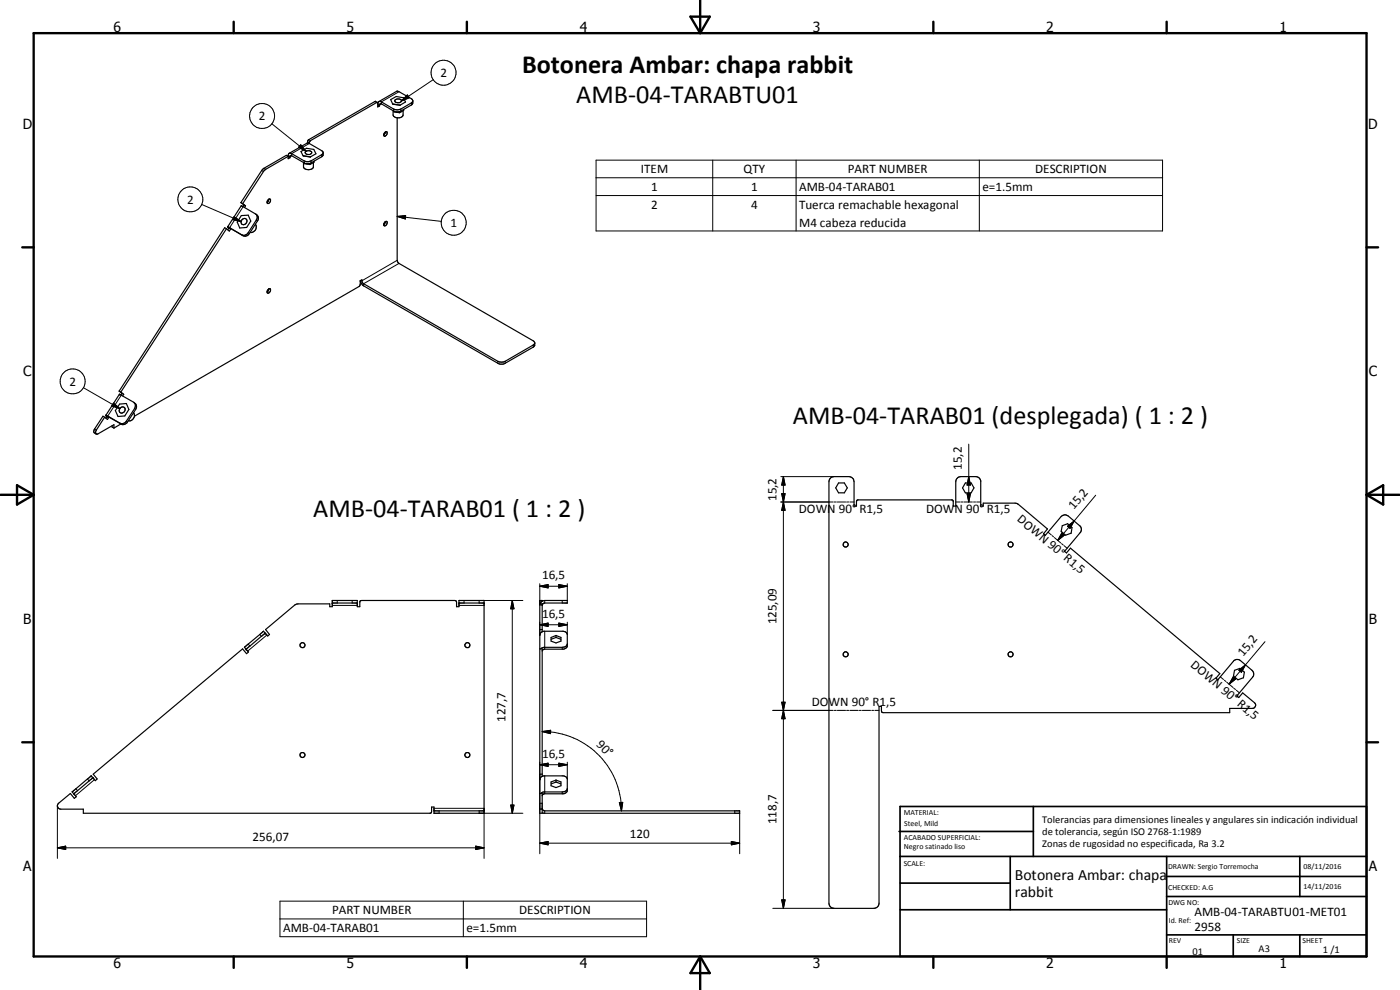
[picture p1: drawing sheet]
<svg xmlns="http://www.w3.org/2000/svg" width="420mm" height="297mm" viewBox="0 0 420 297" stroke-linecap="round" stroke-linejoin="round" font-family="sans-serif">
<g fill="none" stroke="#000" stroke-width=".35">
<path d="M113.3 30.7l-.8-.2-19.8 11.4-.3 .3-.1 .7M113.3 30.8l-20.1 11.4-.4 .9M113.3 30.8l.1 1.3 .5-.3M113.4 31.5l.5 .3M113.7 30.5l-.3 .7M113.9 31.8l.1-.6h.5l3.6 2.1M115.4 39.8l.3-.3a.51 .51 0 0 1 .5 .4 .51 .51 0 0 1-.2 .6l-.4 .4a.55 .55 0 0 1-.5-.5 .55 .55 0 0 1 .3-.6zM115.7 39.6l-.6 .9M117.8 31.2l-.5-1.3 1.6-.9 2.2 .3 .6 1.3-1.6 .9M117.8 31.2l2.3 .3M118 33.2l.1 1.6 1.1 .5M118.1 33.3l.2 .3"/>
<path d="M118.3 33.6l1.6 .2M118.3 33.4v.2M118.5 30.1a1.22 1.22 0 0 1 2 .2 1.13 1.13 0 0 1-2-.1zM119.2 35.3v42.8l.3 .7 40.6 23.5 .4 .4v1l-.4 .4-8.5 4.9-.8 .3-1.1-.2-40.6-23.3-.7-.8-.3-.8M119.9 33.5v.3M121 33.2v1.3a1.42 1.42 0 0 1-1.8 .8M121.1 32.8v.3l-1.2 .7M123.9 30.3l-.4-.7-4.3-2.3-5.5 3.2M123.9 30.3l-.4 .6-3.2 1.8-1.1 .3-1.1-.3-3.6-2.1-.8-.1M123.9 30.3l-.3 1.1-3.3 1.9-.8 .3-1.4-.3M80.4 60l.4-.3 .4 .2a.91 .91 0 0 1-.9 1.1l-.1-.5zM80.7 59.8l-.2 .5-.3 .4"/>
<path d="M86.5 47l.5 .3M86.8 46l-.3 .5v1.1l.5-.3M87 47.3l.1-.5 .3-.1 3.9 2.2M91 46.7l-.7-1.2 1.7-1 2.2 .3 .6 1.3-1.6 1M91 46.7l2.2 .4M91.1 48.8v1.4a1.89 1.89 0 0 0 3 0v-1.4M91.2 48.9l.1 .2M91.3 49.1l1.7 .3M91.3 48.9v.2M91.9 45.4a1.08 1.08 0 0 1 1.6 .5 1.11 1.11 0 0 1-1.9-.3zM92.8 43.1l-.7-.1-5.3 3M92.8 43.1l3.9 2.2 .3 .3v1l-3.9 2.4-1.1 .1-.7-.2"/>
<path d="M93 49v.4M94.3 48.3v.3l-1.3 .8M97 46l-3.6 2.3a2.18 2.18 0 0 1-2.1 0l-3.8-2.2-.7-.1M68 68.6l-31.7 49M68 68.6l-.6-.3-31.6 49M68 68.6l.8 .7 .4-.6M68.4 68.1l.3 .3M68.7 68.4l-.3 .6M68.7 68.4l.5 .3M69 68.5l.2 .2M69 68.5h.1M72.3 60.8l6.7-10.2 6.9-4 .6 .3-7.3 4.4-6.4 9.8"/>
<path d="M72.3 60.8l.9 .7M72.3 60.8l.5 .3M72.4 61.8l4.6 2.7a1.39 1.39 0 0 1-.1 1.5l-2.6 4.1-.9 .5-.8-.1-4.3-2.4zM72.4 64.7l2.1-.1 .8 1.7-1.3 1.9-2 .2-.8-1.8zM72.6 65.9l.2-.2a.79 .79 0 0 1 1.3 .3 .95 .95 0 0 1-.5 1.3 .95 .95 0 0 1-1.3-.5zM72.8 61.1l.9 .7M73.2 61.5l-.4 .5M73.2 61.5l.5 .3M73.7 61.8l-.3 .5M76.7 67.3a1.59 1.59 0 0 1-.1 1.7 1.59 1.59 0 0 1-1.6 .7M76.8 64.3a1.35 1.35 0 0 1 .4 2l-2.4 3.8-1.1 .8-.7-.2-4-2.2M115.7 66.5l-.6 .9"/>
<path d="M115.7 66.5l.2-.1a.66 .66 0 0 1 .2 .9 .66 .66 0 0 1-.9 .3l-.1-.2M80.4 86.9l.4-.3a.74 .74 0 0 1 .4 .9 .74 .74 0 0 1-.8 .5l-.2-.2zM80.7 86.7l-.2 .5-.3 .4M35.8 117.3l.8 .7M35.8 117.3l.5 .3M36.2 118.5l-.4-.2-4 6.3M36.2 118.5l3.9 2.2 .5 .6-.2 1.3-2.5 3.8-.6 .6-1 .1-4.5-2.5M36.3 117.6l.8 .7M36.6 118l-.3 .5M36.6 118l.5 .3M37.1 118.3l-.3 .5M160.5 103.1l-8.9 5.3a2.42 2.42 0 0 1-2.2 0l-40.3-23.3-.4-.5-.1-.7-.5 .3v1.1l-.4 .7-67.4 38.9"/>
<path d="M31.4 125.2l-2.5 3.8a.7 .7 0 0 0-.2 .7 .7 .7 0 0 0 .5 .6l5-2.9v1M31.4 125.2l-.5-.3-2.6 4-.1 .8 .7 .5M31.4 125.2l.8 .7 .5-.7M31.8 124.6l.3 .3M31.8 124.6h.1M32.1 124.9l-.3 .6M32.1 124.9l.6 .3M33.6 127.7v.4l.6 .3M35.9 121.2l2-.1 .8 1.8-1.2 1.9-2.1 .2-.8-1.8zM36.1 122.4a.88 .88 0 0 1 1.5 .2 .88 .88 0 0 1-.8 1.3 .7 .7 0 0 1-.8-.1 .7 .7 0 0 1-.2-.8zM36.3 127.2l-2.1 1.2M40.1 123.8a1.62 1.62 0 0 1 0 1.7 1.62 1.62 0 0 1-1.6 .8"/>
<path d="M40.2 120.8a1.36 1.36 0 0 1 .5 2.1l-2.6 4-.7 .4-.8 .1-4.2-2.4 .3 .2M249 143.7l.5-.4 .8-.3h4.5a1.6 1.6 0 0 1 1.5 1.5v7.3h.7v-1.3l.4-.5h28.3l.4 .3v1.5h.7v-7.3l.3-.8 .4-.4 .9-.3h4.7l.8 .5 .4 .7v7.6h.8v-.8h10l9.3 7.7-1.2 1.4 .5 .5 4.8-5.6 1-.5 1.1 .3 3.4 2.9a1.39 1.39 0 0 1 .2 2.1l-4.7 5.6 .6 .5 1.2-1.4 44.8 37.6-1.2 1.4 .6 .5 4.9-5.8 .5-.3 1.1 .1 3.7 3.1a1.49 1.49 0 0 1 .2 2.1l-4.7 5.6 .6 .5 1.1-1.4 3.6 2.9a.98 .98 0 0 1 .3 1.1 .98 .98 0 0 1-1 .7h-6.7v1.2h-104.1l-.4-.3-.1-1.5h-.7v59.3l-.7 1-.8 .2h-12l-.8-.2-.5-.4-.2-.9v-126.5zM251.7 144.9h1.7l.9 1.5-.9 1.5h-1.7l-.9-1.5zM289.7 144.9h1.8l.8 1.5-.8 1.5h-1.8l-.8-1.5zM318.8 157.7l1.6-.6 1.3 1.2-.2 1.7-1.7 .6-1.3-1.2zM73.9 194.8l.7 .8-.6 .5-1.2-1.4-44.8 37.6 1.2 1.4-.6 .5-.7-.8M79.1 189.4h.1M79.1 189.4l-5.7 4.8 .5 .6M79.1 189.4l.5 .6M79.6 190h.1M79.6 190l-5.7 4.8M79.6 190l.7 .8 .6-.4-1.2-1.5 8.8-7.4 .9-.3h9.6v.8h.7v-1.8h7.5v1.8h.8v-1.5l.5-.3h28l.5 .3v1.5h.7v-1.8h7.6v63.8h-15.1v-1.9h-.7v1.4l-.3 .5h-104.2v-1.2h-6.8a1.01 1.01 0 0 1-.9-.7 1.01 1.01 0 0 1 .3-1.1l3.5-2.9 1.2 1.4 .6-.4-.7-.9"/>
<path d="M99.7 180.9h7.5M137.7 180.9h7.6M162 181.2h.7v8.3M162 194.7h.7v38.2M162 188.9h.7M162 190.3l.4-.6 .8-.3h5.8l.8 .3 .5 .7v3.4l-.3 .6-1 .4h-5.5l-.5 .1-.3 .5M162.7 180.4v-.2h-.7v63.8h.7v-5.9h-.7M162.7 180.4l.8-.2h6.8v.7h-6.8l-.4 .1-.4 .7M162.7 180.4l-.6 .8M165.4 191.3l1.5-.6 1.4 .6v1.1l-1.4 .5-1.5-.5zM166.9 190.7v.6M166.9 191.3l1.4 .5"/>
<path d="M166.9 191.3l-1.5 .5M170.3 193.3l-.3 .5-.7 .3-6.1 .1-.9 .5M370.5 201.1l1.6-.6 1.4 1.2-.3 1.7-1.7 .6-1.3-1.2zM27.9 233.4l-.5-.6-1.2 .9-4.5 3.9 .5 .6M27.9 233.4l-5.7 4.8M162 233.7l.4-.6 .8-.3h5.8l.8 .2 .5 .7v3.5l-.5 .7-.8 .3h-5.7l-.6 .6M162 232.3h.7M165.4 234.6l1.5-.5 1.4 .5v1.2l-1.4 .5-1.5-.5zM166.9 234.1v.6M166.9 234.7l1.4 .5M166.9 234.7l-1.5 .5M170.3 236.6l-.3 .6-.7 .3-6.1 .1-.9 .5"/>
<path d="M130.2 243.3h15.1M162 242.8h.7M162.7 242.5l.3 .6 .5 .2h58.5v.7h-58.8l-.5-.2"/>
<circle cx="253.8" cy="163.4" r=".76"/>
<circle cx="303.3" cy="163.4" r=".76"/>
<circle cx="90.8" cy="193.6" r=".75"/>
<circle cx="140.3" cy="193.6" r=".77"/>
<circle cx="253.8" cy="196.3" r=".77"/>
<circle cx="303.3" cy="196.3" r=".76"/>
<circle cx="90.8" cy="226.5" r=".75"/>
<circle cx="140.3" cy="226.5" r=".77"/>
</g>
<g fill="none" stroke="#000" stroke-width=".3">
<path d="M81.6 37.1l10.3 8.3M112.5 30.5l.5 .3M118.1 32.7v.6M119.7 27.5l-5.2 3.1v.6l-.6 .3-.5-.3M120.3 32.7v.6M122.2 28.5l.6 .8-2.3 1zM123.5 30.9v.6M130 23.9l-9.5 6.4M78.5 51.2l.6 .3M79.2 50.5l.5 .3M90.2 43.4l1.7 2-2.3-1.2zM91.3 48.3v.6"/>
<path d="M92.3 42.5l.5 .3M92.7 41.9l.5 .3M92.8 43.1l-5.3 3v.6l-.5 .3-.5-.3M93.4 48.3v.6M96.6 46.4v.6M178.9 48h170v21.3h-170zM178.9 53.3h170M178.9 58.7h170M213.9 48v21.3M238.9 48v21.3M293.9 48v21.3M60.5 61.3l11.8 5.2"/>
<path d="M68.5 68.2l.6 .3M70.3 65l2 1.5-2.4-.6zM72.6 70.5l.4 .2M73 62l-4.1 6.3 .3 .3M74.5 69.8l.3 .3M76.9 66l.3 .3M119.2 64.9l2.5-.2v1zM119.2 78.1l-10.6 6.1-.2-.1M119.2 64.9l13.2 1.5M119.7 79l-10.6 6.1v.7M25 116.3l11 6.3M36.4 118.6l-4.1 6.2 .4 .3"/>
<path d="M149.4 108.4v.6M151.6 108.4v.6M160.1 103.5v.6M28.4 128.7l.5 .3M32 124.8l.5 .3M34.1 120.9l1.9 1.7-2.4-.8zM36.1 127l.3 .3M37.9 126.4l.4 .2M40.4 122.6l.3 .3M290.7 133.3v17.3M234.3 150.6h15.8M234.3 143h16"/>
<path d="M234.6 148.1h1l-.5 2.5zM234.6 148.1l1 5h-1l1-5zM235.1 150.6l.5 2.5h-1zM235.1 143l.5 2.5h-1zM235.1 143v129.5M250.3 150.6h.7M251.3 150.6h2.5M254.1 150.6h.6M255 150.6h1.3M286.8 150.6h1.3M288.4 150.6h.6M289.3 150.6h2.5"/>
<path d="M290.2 148.1h1l-.5 2.5zM290.7 143l.5 2.5h-1zM292.2 150.6h.6M293.1 150.6h1.2M314.5 159.7l1 .8M318.7 159.9l.7 .7-2 1.5zM320.4 157.9l2-1.6-1.3 2.2zM322.4 156.3l-5 5.8M328.8 148.6l-6.4 7.7M162 175.9l2.5-.5v1zM162 175.1v6.4h.7M162 175.9h8.3"/>
<path d="M167.7 175.4l2.6 .5-2.6 .5zM170.3 175.1v5.1M315.8 160.7l.4 .4M316.4 161.3l1.9 1.6M318.6 163.1l.5 .4M319.3 163.7l1 .8M74.5 193.3l.5 .5M78 190.4l.4 .5M80.1 190.5l-5.8 4.9M99.7 181.7h7.5M101.2 180.2v.7M105.7 180.2v.7"/>
<path d="M137.7 181.7h7.6M139.3 180.2v.7M153.7 180.2l.6 2.5h-1zM153.7 180.2v63.8M156.9 180.2h-13.1v.7M162 187.5l2.5-.6v1.1zM162 180.7h.4M162 186.7v3.8M162 187.5h8.3M163.5 180.2v.7M163.5 189.4v5.4M167.7 186.9l2.6 .6-2.6 .5z"/>
<path d="M168.7 180.2v.7M168.7 194.2v.6M170.3 186.7v3.7M379.6 192.5l-10.7 12.8M162.7 219.5l2.6-.4-.1 1zM162.7 219.5a23.7 23.7 0 0 1 23.8 23.8M231.9 213.1h18.2M234.6 210.7h1l-.5 2.4zM235.1 213.1l.5 2.5h-1zM250.3 213.1h.7M251.3 213.1h2.5M254.1 213.1h.6"/>
<path d="M255 213.1h2.5M257.8 213.1h.7M258.8 213.1h2.5M261.6 213.1h.6M262.5 213.1h1.3M366.2 203.1l1 .8M367.4 204.1l.5 .4M368.2 204.7l1.9 1.6M370.1 203.1l.8 .6-2 1.6zM370.3 206.5l.5 .4M371 207.1l1 .8M371.8 201.1l2-1.6-1.2 2.2z"/>
<path d="M22.8 236.6l.5 .6M26.2 233.7l.5 .6M28.4 233.9l-5.8 4.9M162 229.4l2.5-.4v1zM162 228.7v27.5M162 229.4h8.3M163.5 232.8v5.4M167.7 229l2.6 .4-2.6 .6zM168.7 237.6v.6M170.3 228.7v5M17.2 254.4l2.5-.5v1zM17.2 254.4h128.1"/>
<path d="M17.2 241.8v15.8M130.2 242.5h15.1v15.1M131.8 243.3v.7M142.8 253.9l2.5 .5-2.5 .5zM143.8 243.3v.7h13.1M153.3 241.6h1l-.6 2.4zM162 253l2.5-.5v1zM162 241h.7M162 253h60M163.5 243.3v.7M185.9 240.8l1-.1-.4 2.6zM219.5 252.5l2.5 .5-2.5 .5z"/>
<path d="M220.5 243.3v.7M222 244v12.2M84 270.4h110v10.7h-110zM84 275.7h110M139.1 270.4v10.7M231.9 272.5h18.4M234.6 270h1l-.5 2.5z"/>
<circle cx="78.7" cy="34.8" r="3.7"/>
<circle cx="133.1" cy="21.8" r="3.8"/>
<circle cx="57.1" cy="59.8" r="3.8"/>
<circle cx="136.2" cy="66.8" r="3.8"/>
<circle cx="21.8" cy="114.4" r="3.7"/>
</g>
<g fill="#000">
<circle cx="35.8" cy="118.3" r=".18"/>
<circle cx="31.8" cy="124.6" r=".18"/>
<circle cx="32.4" cy="125" r=".18"/>
<circle cx="73.9" cy="194.8" r=".18"/>
<circle cx="79.6" cy="190" r=".18"/>
<circle cx="99.7" cy="180.9" r=".18"/>
<circle cx="99.7" cy="180.2" r=".18"/>
<circle cx="162" cy="190.4" r=".18"/>
<circle cx="27.4" cy="232.8" r=".18"/>
<circle cx="162" cy="233.7" r=".18"/>
</g>
<g fill="none" stroke="#000" stroke-width=".71">
<path d="M10.1 9.9h400v277.1h-400zM70.1 6.5v3.4M140.1 6.5v3.4M207.2 5h5.8l-2.9 4.9zM210.1 0v9.9M280.1 6.5v3.4M350.1 6.5v3.4M6.7 74.2h3.4M410.1 74.2h3.5M.1 148.5h10M5.1 145.6l5 2.9-5 2.9zM410.1 148.5h10"/>
<path d="M410.1 148.5l5-2.9v5.8zM6.7 222.7h3.4M410.1 222.7h3.5M70.1 287v3.4M140.1 287v3.4M210.1 287v10M210.1 287l2.9 5h-5.8zM280.1 287v3.4M350.1 287v3.4"/>
</g>
<g fill="none" stroke="#000" stroke-width=".51">
<path d="M269.8 249.5h40.3M270.1 242h140v45h-140zM270.1 257h140M303.2 257v16M310.1 242v15M350.1 257v30M390.1 257v12M270.1 265h33.1M270.1 273h80M350.1 269h60M350.1 263h60M350.1 280.5h60"/>
<path d="M370.1 280.5v6.5M390.1 280.5v6.5"/>
</g>
<g fill="#000">
<path d="M122.2 28.5l.6 .8-2.3 1zM90.2 43.4l1.7 2-2.3-1.2zM70.3 65l2 1.5-2.4-.6zM119.2 64.9l2.5-.2v1zM34.1 120.9l1.9 1.7-2.4-.8zM234.6 148.1h1l-.5 2.5zM235.1 150.6l.5 2.5h-1zM235.1 143l.5 2.5h-1zM290.2 148.1h1l-.5 2.5zM290.7 143l.5 2.5h-1zM318.7 159.9l.7 .7-2 1.5zM320.4 157.9l2-1.6-1.3 2.2z"/>
<path d="M162 175.9l2.5-.5v1zM167.7 175.4l2.6 .5-2.6 .5zM153.7 180.2l.6 2.5h-1zM162 187.5l2.5-.6v1.1zM167.7 186.9l2.6 .6-2.6 .5zM162.7 219.5l2.6-.4-.1 1zM234.6 210.7h1l-.5 2.4zM235.1 213.1l.5 2.5h-1zM370.1 203.1l.8 .6-2 1.6zM371.8 201.1l2-1.6-1.2 2.2zM162 229.4l2.5-.4v1zM167.7 229l2.6 .4-2.6 .6z"/>
<path d="M17.2 254.4l2.5-.5v1zM142.8 253.9l2.5 .5-2.5 .5zM153.3 241.6h1l-.6 2.4zM162 253l2.5-.5v1zM185.9 240.8l1-.1-.4 2.6zM219.5 252.5l2.5 .5-2.5 .5zM234.6 270h1l-.5 2.5z"/>
</g>
<g font-size="7.9">
<text x="156.7" y="21.9">Botonera Ambar: chapa rabbit</text>
<text x="173" y="30.9">AMB-04-TARABTU01</text>
<text x="237.9" y="127.1">AMB-04-TARAB01 (desplegada) ( 1 : 2 )</text>
<text x="94" y="155.2">AMB-04-TARAB01 ( 1 : 2 )</text>
</g>
<g font-size="4.7">
<text x="304.6" y="263.9">Botonera Ambar: chapa</text>
<text x="304.6" y="269.3">rabbit</text>
</g>
<g font-size="4.2">
<text x="34" y="9.6">6</text>
<text x="104" y="9.6">5</text>
<text x="174" y="9.6">4</text>
<text x="244" y="9.6">3</text>
<text x="314" y="9.6">2</text>
<text x="384" y="9.6">1</text>
<text x="6.8" y="38.7">D</text>
<text x="410.6" y="38.7">D</text>
<text x="7" y="112.9">C</text>
<text x="410.8" y="112.9">C</text>
<text x="7" y="187.1">B</text>
<text x="410.8" y="187.1">B</text>
<text x="7" y="261.4">A</text>
<text x="410.8" y="261.4">A</text>
<text x="34" y="290.4">6</text>
<text x="104" y="290.4">5</text>
<text x="174" y="290.4">4</text>
<text x="244" y="290.4">3</text>
<text x="314" y="290.4">2</text>
<text x="384" y="290.4">1</text>
</g>
<g font-size="3.9">
<text x="132.2" y="23.1">2</text>
<text x="77.7" y="36.1">2</text>
<text x="192.4" y="52">ITEM</text>
<text x="223.2" y="52">QTY</text>
<text x="254.5" y="52">PART NUMBER</text>
<text x="310.7" y="52">DESCRIPTION</text>
<text x="195.4" y="57.3">1</text>
<text x="225.4" y="57.3">1</text>
<text x="239.8" y="57.3">AMB-04-TARAB01</text>
<text x="294.8" y="57.3">e=1.5mm</text>
<text x="56.1" y="61.1">2</text>
<text x="195.4" y="62.6">2</text>
<text x="225.4" y="62.6">4</text>
<text x="239.8" y="62.7">Tuerca remachable hexagonal</text>
<text x="135.2" y="68.1">1</text>
<text x="239.8" y="68">M4 cabeza reducida</text>
<text x="20.8" y="115.7">2</text>
<text x="288.7" y="141.1" transform="rotate(-90 288.7 141.1)">15,2</text>
<text x="233" y="150.3" transform="rotate(-90 233 150.3)">15,2</text>
<text x="239.8" y="154">DOWN 90° R1,5</text>
<text x="278" y="154">DOWN 90° R1,5</text>
<text x="322.3" y="153.2" transform="rotate(-50 322.3 153.2)">15,2</text>
<text x="305" y="156.2" transform="rotate(40 305 156.2)">DOWN 90° R1,5</text>
<text x="162.7" y="173.8">16,5</text>
<text x="162.7" y="185.4">16,5</text>
<text x="233" y="187.4" transform="rotate(-90 233 187.4)">125,09</text>
<text x="373.1" y="197.1" transform="rotate(-50 373.1 197.1)">15,2</text>
<text x="357.1" y="199.8" transform="rotate(40 357.1 199.8)">DOWN 90° R1,5</text>
<text x="243.7" y="211.9">DOWN 90° R1,5</text>
<text x="151.7" y="216.6" transform="rotate(-90 151.7 216.6)">127,7</text>
<text x="162.7" y="227.4">16,5</text>
<text x="178.8" y="223.5" transform="rotate(45 178.8 223.5)">90°</text>
<text x="189" y="251.4">120</text>
<text x="233" y="247.3" transform="rotate(-90 233 247.3)">118,7</text>
<text x="75.8" y="252.3">256,07</text>
<text x="99.6" y="274.3">PART NUMBER</text>
<text x="155.8" y="274.3">DESCRIPTION</text>
<text x="358.5" y="275">AMB-04-TARABTU01-MET01</text>
<text x="85" y="279.7">AMB-04-TARAB01</text>
<text x="140" y="279.7">e=1.5mm</text>
<text x="358.5" y="279.4">2958</text>
</g>
<g font-size="3.1">
<text x="312.7" y="246.8">Tolerancias para dimensiones lineales y angulares sin indicación individual</text>
<text x="312.7" y="250.4">de tolerancia, según ISO 2768-1:1989</text>
<text x="312.7" y="254">Zonas de rugosidad no especificada, Ra 3.2</text>
<text x="357.9" y="286.4">01</text>
<text x="377.7" y="285.6">A3</text>
<text x="397" y="285.9">1 /1</text>
</g>
<g font-size="2.4">
<text x="271.2" y="244.4">MATERIAL:</text>
<text x="271.3" y="252">ACABADO SUPERFICIAL:</text>
<text x="271.4" y="247.9">Steel, Mild</text>
<text x="271.3" y="254.6">Negro satinado liso</text>
<text x="271.2" y="259.7">SCALE:</text>
<text x="350.6" y="260.8">DRAWN: Sergio Torremocha</text>
<text x="391.2" y="260.6">08/11/2016</text>
<text x="350.6" y="267">CHECKED: A.G</text>
<text x="391.2" y="266.7">14/11/2016</text>
<text x="350.6" y="271.4">DWG NO:</text>
<text x="350.8" y="276.9">Id. Ref:</text>
<text x="350.8" y="282.8">REV</text>
<text x="371.2" y="282.9">SIZE</text>
<text x="390.9" y="282.9">SHEET</text>
</g>
</svg>
